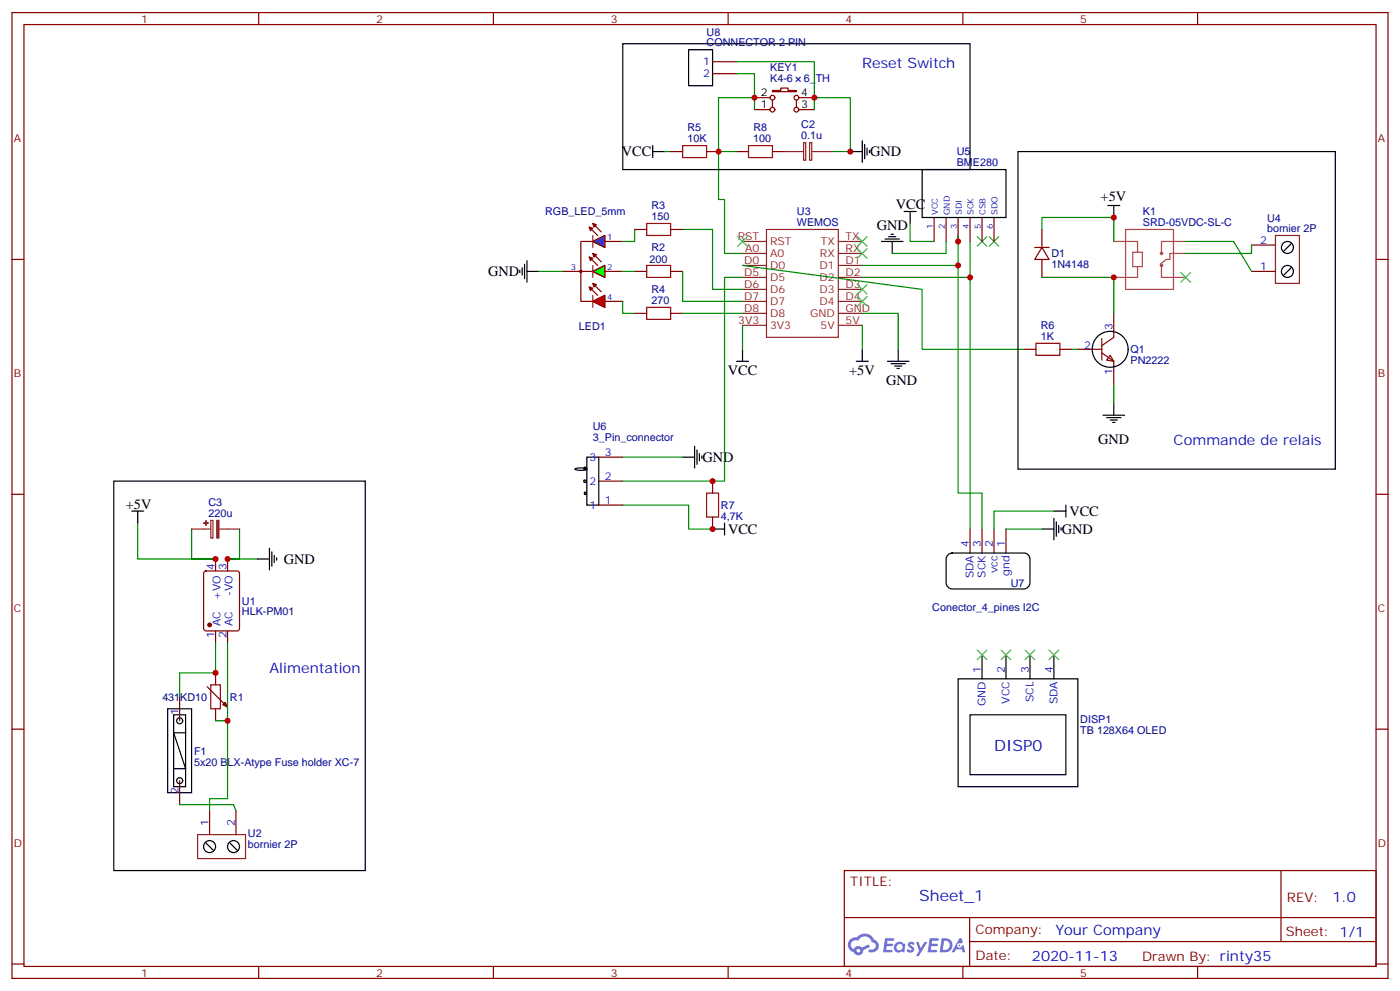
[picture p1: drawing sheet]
<svg xmlns="http://www.w3.org/2000/svg" width="412mm" height="292mm" viewBox="0 0 412 292" stroke-linecap="round" stroke-linejoin="round" font-family="sans-serif">
<g fill="none" stroke="#870000" stroke-width=".35">
<path d="M3.5 3.7h405.4v284.3h-405.4zM7.1 7.2h398.2v277.3h-398.2zM76.2 3.7v3.5M145.3 3.7v3.5M214.5 3.7v3.5M283.6 3.7v3.5M352.8 3.7v3.5M3.5 76.4h3.6M405.3 76.4h3.6M3.5 145.5h3.6M405.3 145.5h3.6M3.5 214.7h3.6"/>
<path d="M405.3 214.7h3.6M248.7 256.3h156.6v28.2h-156.6zM377.3 256.3v20.9M248.7 270.1h156.5M285.6 277.2h119.6M285.6 270.1v14.2M3.5 283.8h3.6M76.2 284.5v3.5M145.3 284.5v3.5M214.5 284.5v3.5M283.6 284.5v3.5M352.8 284.5v3.5"/>
<path d="M405.3 283.8h3.6"/>
</g>
<g fill="#5487ff">
<path d="M267.7 277.5a1.22 1.22 0 0 1 1.7 .2l-.4 .6a.47 .47 0 0 0-.3-.4 .47 .47 0 0 0-.5 .2l.1 .2a1.14 1.14 0 0 1 .8 1.8 1.14 1.14 0 0 1-1.9 0l-.2-.2 .5-.6 .7 .5a.29 .29 0 0 0 .3-.3 .29 .29 0 0 0-.2-.3 1.04 1.04 0 0 1-.6-1.7z"/>
<path d="M260.7 276.2h2.4l.3 .2-.2 .5-1.8 .1-.1 .8h1.5l.3 .4-.3 .4h-1.6l-.2 1.1h1.7l.2 .3-.2 .3-2.6 .1z"/>
<path d="M273.8 276.2h2.4l.3 .2-.1 .5-1.8 .1-.2 .8h1.6l.3 .4-.4 .4-1.6-.1-.1 1.1 1.7 .1 .2 .3-.2 .3-2.6 .1z"/>
<path d="M282.6 276.2h.7l.3 1.3-.6 .3a.69 .69 0 0 0-1 .3 .69 .69 0 0 0 .4 .9 .69 .69 0 0 0 .9-.6l.5-.2 .6 2.2h-.8l-.2-.9h-1.8l-.5 .9h-.8z"/>
<path d="M269.8 277.3h.8l.6 1.8 1.1-1.8h.9l-2.6 4.2h-.8l.9-1.5z"/>
<path d="M277.4 276.2l-.6 4.2h1.3a2.11 2.11 0 0 0 2.5-2.1 2.11 2.11 0 0 0-2.5-2.1zM278.1 277a1.39 1.39 0 0 1 1.7 1.4 1.39 1.39 0 0 1-1.8 1.2h-.3z"/>
<path d="M263.7 277.8a1.54 1.54 0 0 0-.1 2.2 1.54 1.54 0 0 0 2.2 .1l.6 .3 .3-2.3-.2-.3h-.4a1.49 1.49 0 0 0-2.4 0zM264 278.8a.94 .94 0 0 1 1.8 0 .94 .94 0 0 1-1.8 0z"/>
<path d="M250.4 276.6a2.18 2.18 0 0 0 1.1 3.7 1.44 1.44 0 0 0 1.6 .9 1.44 1.44 0 0 0 1.2-1.4l2-1.1-.5-.7-1.9 1a1.47 1.47 0 0 0-2.4 .4 1.39 1.39 0 0 1-.7-1.9 1.39 1.39 0 0 1 2-.5 2.12 2.12 0 0 1 2.2-1.3 2.12 2.12 0 0 1 1.9 1.7 1.14 1.14 0 0 1 1.1 1.4 1.14 1.14 0 0 1-1.7 .7 .43 .43 0 0 0-.5 .4 .43 .43 0 0 0 .4 .5 1.98 1.98 0 0 0 2.5-1.2 1.98 1.98 0 0 0-1.2-2.6 3.1 3.1 0 0 0-5.3-.6l-.9 .1zM252.3 279.9a.55 .55 0 0 1 1.1 0 .55 .55 0 0 1-1.1 0z"/>
<circle cx="282.6" cy="278.3" r=".26"/>
</g>
<g fill="none" stroke="#870000" stroke-width=".35">
<path d="M169.3 79.9h5.3M174.6 71.1h-3.5v17.6h3.5M60.2 168.3l.5-.2h9.1l.7 .4 .1 16.5-.5 .7h-9.4l-.7-.4v-16.5zM63.5 164.6v3.5M67 164.6v3.5M63.5 185.7v3.6M63.5 198.1v3.5M67 185.7v3.6M52.9 205.1v7.1M61 202.2l5.3 5.3M63.5 208.7v3.5M52.9 229.8v7.1"/>
<path d="M61.7 238.7v7M69.5 238.7v7"/>
</g>
<g fill="#870000" stroke="#870000" stroke-width=".35">
<path d="M66.3 206.8l.7 1.4-1.4-.7z"/>
<circle cx="61.7" cy="184" r=".53"/>
</g>
<path d="M62.1 201.6h2.8v7.1h-2.8z" fill="none" stroke="#a10000" stroke-width=".35"/>
<g fill="none" stroke="#000" stroke-width=".35">
<path d="M217 106.4h3.5M218.7 102.8v3.6M261.4 106.4h6.4M262.5 107.1h4.2M263.5 107.8h2.1M264.2 108.5h.7M264.6 102.8v3.6M75.8 164.6h3.6M79.4 161.4v6.3M80.1 162.5v4.2M80.8 163.5v2.1M81.5 164.2v.7"/>
<path d="M49.4 208.7h7v24.7h-7zM51.2 210.4h3.5v21.2h-3.5zM54.7 215.7h-3.5l3.5 10.6h-3.5M60.7 248.2l2.1 2.1M67.7 248.2l2.1 2.1"/>
<circle cx="52.9" cy="212.2" r=".88"/>
<circle cx="52.9" cy="229.8" r=".88"/>
<circle cx="61.7" cy="249.2" r="1.76"/>
<circle cx="68.8" cy="249.2" r="1.76"/>
</g>
<path d="M254 92.3h10.6v10.5M40.6 154v10.6h22.9h-7.1v-8.8M70.6 155.8v8.8h-3.6h8.8M67 189.3v22.9h-3.5M67 212.2v22.9h-5.3v3.6M52.9 236.9h15.9l.7 1.8" fill="none" stroke="#008700" stroke-width=".35"/>
<g fill="none" stroke="#8c2424" stroke-width=".35">
<path d="M174.6 69.3v3.5M174.6 78.1v3.6M174.6 71.1l3.6-1.8v3.5zM174.6 79.9l3.6-1.8v3.6zM218.7 78.1h7.1M218.7 74.6h7.1M218.7 71.1h7.1M225.8 67.6h21.1v31.7h-21.1zM246.9 78.1h7.1M246.9 74.6h7.1M246.9 71.1h7.1M174.6 88.7l3.6-1.7v3.5z"/>
<path d="M174.6 87v3.5M218.7 95.8h7.1M218.7 92.3h7.1M218.7 88.7h7.1M218.7 85.2h7.1M218.7 81.7h7.1M246.9 95.8h7.1M246.9 92.3h7.1M246.9 88.7h7.1M246.9 85.2h7.1M246.9 81.7h7.1M58.2 245.7h14.1v7.1h-14.1z"/>
</g>
<path d="M174.6 88.7l3.6-1.7v3.5z" fill="#f00" stroke="#870000" stroke-width=".35"/>
<path d="M174.6 79.9l3.6-1.8v3.6z" fill="#0f0" stroke="#870000" stroke-width=".35"/>
<path d="M174.6 71.1l3.6-1.8v3.5z" fill="#00f" stroke="#870000" stroke-width=".35"/>
<g fill="#870000" stroke="#870000" stroke-width=".35">
<path d="M173.6 66.9l1 .3-.7 .7z"/>
<path d="M174.6 65.8l1.1 .3-.7 .8z"/>
<path d="M173.6 75.7l1 .3-.7 .7z"/>
<path d="M174.6 74.6l1.1 .4-.7 .7z"/>
<path d="M173.6 84.5l1 .3-.7 .7z"/>
<path d="M174.6 83.4l1.1 .4-.7 .7z"/>
</g>
<g fill="none" stroke="#870000" stroke-width=".35">
<path d="M222.2 32.3h4.6M222.2 28.8h4.6M227.5 26.6h2.5v-.7h2.1v.7h2.5v.4h-7.1zM227.5 29.5v2.1M234.6 29.5v2.1M235.3 32.3h4.6M235.3 28.8h4.6M165.8 79.9h3.5M173.6 66.9l2.4 2.4M173.6 75.7l2.4 2.4M174.6 65.8l2.5 2.5M174.6 74.6l2.5 2.5"/>
<path d="M178.2 79.9h5.2M178.2 71.1h5.2M187 67.6h3.5M197.6 67.6h3.5M304.8 72.8h4.2M306.9 72.8l2.1 3.6h-4.2zM306.9 67.6v5.2M306.9 76.4v5.3M368.7 79.9h7M368.7 72.1h7M173.6 84.5l2.4 2.5M174.6 83.4l2.5 2.5"/>
<path d="M178.2 88.7h5.2"/>
<circle cx="227.5" cy="28.8" r=".71"/>
<circle cx="227.5" cy="32.3" r=".71"/>
<circle cx="234.6" cy="28.8" r=".71"/>
<circle cx="234.6" cy="32.3" r=".71"/>
</g>
<circle cx="171.1" cy="79.9" r=".35" fill="none" stroke="#900" stroke-width=".35"/>
<g fill="none" stroke="#000" stroke-width=".35">
<path d="M192.3 44.6h3.5M192.3 42.9v3.5M250.5 44.6h3.5M254 41.5v6.3M254.7 42.5v4.2M255.4 43.6v2.1M256.1 44.3v.7M153.1 79.6v.7M153.8 78.8v2.2M154.5 77.8v4.2M155.2 79.9h3.5M155.2 76.7v6.4"/>
<path d="M259.6 71.1h6.4M260.7 70.4h4.2M261.8 69.7h2.1M262.5 69h.7M262.8 71.1v3.5M266.3 62.3h3.6M268.1 62.3v3.5M326.3 60.5h3.5M328.1 60.5v3.5M380.3 78.8l-2.1 2.2M380.3 71.8l-2.1 2.1M252.2 106.4h3.6"/>
<path d="M254 102.8v3.6M38.8 150.5h3.5M40.6 150.5v3.5"/>
<circle cx="379.2" cy="72.8" r="1.76"/>
<circle cx="379.2" cy="79.9" r="1.76"/>
</g>
<path d="M195.8 44.6h1.8M158.7 79.9h7.1M187 67.6v3.5h-3.6M201.1 67.6h8.8v17.6h8.8M218.7 95.8v7M254 95.8v7M63.5 189.3v8.8h-10.6v7" fill="none" stroke="#008700" stroke-width=".35"/>
<g fill="none" stroke="#3c3" stroke-width=".35">
<path d="M217.3 69.7l2.8 2.8M220.1 69.7l-2.8 2.8M252.6 73.2l2.8 2.8M252.6 69.7l2.8 2.8M255.4 73.2l-2.8 2.8M255.4 69.7l-2.8 2.8M287.9 69.7l2.8 2.8M290.7 69.7l-2.8 2.8M291.4 69.7l2.8 2.8M294.2 69.7l-2.8 2.8M252.6 83.8l2.8 2.8M252.6 87.3l2.8 2.8"/>
<path d="M255.4 83.8l-2.8 2.8M255.4 87.3l-2.8 2.8"/>
</g>
<path d="M231.1 44.6h5.6M236.7 42h.6v5.2h-.6zM238.5 42h.6v5.2h-.6zM239.2 44.6h6M375.7 69.3h7.1v14.1h-7.1z" fill="none" stroke="#8c2424" stroke-width=".35"/>
<path d="M190.5 65.8h7.1v3.5h-7.1z" fill="none" stroke="#a10000" stroke-width=".35"/>
<path d="M327 104.6l1.1 1.8-2.1-.4z" fill="#fff" stroke="#870000" stroke-width=".35"/>
<g fill="none" stroke="#870000" stroke-width=".35">
<path d="M209.9 18.2h7.1M209.9 21.7h7.1M197.6 44.6h3.5M208.1 44.6h3.6M217 44.6h3.5M227.5 44.6h3.6M187 79.9h3.5M197.6 79.9h3.5M275.2 64v7.1M278.7 64v7.1M282.2 64v7.1M285.8 64v7.1"/>
<path d="M289.3 64v7.1M292.8 64v7.1M187 92.3h3.5M197.6 92.3h3.5M324.6 99.7v6.3M328.1 92.3v7l-3.5 2.5M301.6 102.8h3.6M312.2 102.8h3.5M317.5 102.8h7.1M324.6 103.9l3.5 2.5v7M176.4 134.6h7M176.4 141.6h7"/>
<path d="M176.4 148.7h7M209.9 141.6v3.6M209.9 152.2v3.6M285.8 155.8v7M289.3 155.8v7M292.8 155.8v7M296.3 155.8v7"/>
</g>
<g fill="none" stroke="#000" stroke-width=".35">
<path d="M183.4 12.9h102.4v37h-102.4zM202.8 14.6h7.1v10.6h-7.1zM271.6 49.9h24.7v14.1h-24.7zM299.9 44.6h93.4v93.5h-93.4zM328.1 118.7v3.5M169.4 138a5.1 5.1 0 0 1 3.5 .1 4.6 4.6 0 0 1-3.6 0zM172.7 137.8l-.2-.2-.5 .2 .2 .5h.3l.2-.2M172.9 134.6h3.5v14.1h-3.5zM201.1 134.6h3.5M204.6 131.4v6.4M205.3 132.5v4.2M206 133.5v2.1"/>
<path d="M206.7 134.2v.7M324.9 122.2h6.4M326 122.9h4.2M327 123.6h2.1M327.7 124.4h.7M33.5 141.6h74.1v114.7h-74.1zM172.7 145.1l-.4-.2-.2 .2 .2 .4 .4-.1M172.8 141.6l-.2-.3h-.5l-.1 .5 .1 .2h.6l.1-.4M209.9 155.8h3.5M213.4 154v3.5M306.9 155.8h3.5M310.4 150.5h3.6"/>
<path d="M310.4 152.6v6.3M311.1 153.6v4.3M311.9 154.7v2.1M312.6 155.4v.7M314 148.7v3.5M279.3 163.3l1.2-.5h21.1a1.76 1.76 0 0 1 1.8 1.8v7a1.89 1.89 0 0 1-1.8 1.8h-21.1a1.89 1.89 0 0 1-1.8-1.8v-7zM282.2 199.8h35.3v31.8h-35.3zM289.3 192.8v7M296.3 192.8v7M303.4 192.8v7M310.4 192.8v7M285.8 210.4h28.2v17.7h-28.2z"/>
<circle cx="327" cy="102.8" r="5.3"/>
</g>
<g fill="none" stroke="#008700" stroke-width=".35">
<path d="M217 18.2h22.9v10.6M217 21.7h5.2v7.1M222.2 32.3v-3.5h-10.5v15.8h5.3M239.9 28.8h10.6v15.8h-5.3M239.9 28.8v3.5M211.7 44.6v14.1h1.7v15.9h5.3M183.4 79.9h3.6M201.1 79.9v8.8h17.6M218.7 78.1l52.9 7.1v17.6h30M268.1 65.8v5.3h7.1M278.7 71.1v3.5h-15.9M282.2 69.3v8.8h-28.2"/>
<path d="M282.2 78.1v67.1h7.1v10.6M285.8 71.1v10.6h-31.8M306.9 67.6v-3.6h21.2v7.1M349.2 71.1h14.2l5.3 8.8M368.7 72.1v2.5h-19.5M183.4 88.7v3.6h3.6M201.1 92.3h17.6M218.7 81.7h-5.3v59.9h-30M285.8 81.7v74.1M306.9 81.7h21.2v10.6M315.7 102.8h1.8M328.1 113.4v5.3"/>
<path d="M183.4 134.6h17.7M183.4 148.7h19.4v7.1h7.1M296.3 155.8h10.6M310.4 150.5h-17.6v5.3"/>
</g>
<g fill="none" stroke="#a64a4a" stroke-width=".35">
<path d="M328.1 71.1h7v3.2M331.6 67.6h14.1v17.6h-14.1zM333.7 74.3h2.8v4.2h-2.8zM335.1 78.5v3.2h-7M342.1 78.1v3.6h3.6M345.7 71.1h-3.6v3.5M345.7 74.6h-1.1v1.8h-1.1l-1.7 1.4M345.8 71.1h3.4M345.8 74.6h3.4M345.8 81.7h3.4"/>
<circle cx="342.1" cy="78.1" r=".35"/>
<circle cx="342.1" cy="74.6" r=".35"/>
</g>
<path d="M201.1 42.9h7v3.5h-7zM220.5 42.9h7v3.5h-7zM190.5 78.1h7.1v3.6h-7.1zM190.5 90.5h7.1v3.5h-7.1zM305.2 101.1h7v3.5h-7zM208.1 145.2h3.6v7h-3.6z" fill="none" stroke="#a10000" stroke-width=".35"/>
<path d="M347.8 80.3l2.9 2.8M350.7 80.3l-2.9 2.8M287.9 191.4l2.8 2.8M290.7 191.4l-2.8 2.8M294.9 191.4l2.8 2.8M297.7 191.4l-2.8 2.8M302 191.4l2.8 2.8M304.8 191.4l-2.8 2.8M309 191.4l2.9 2.8M311.9 191.4l-2.9 2.8" fill="none" stroke="#3c3" stroke-width=".35"/>
<path d="M56.4 155.8h5.7M62.1 153.2h.6v5.2h-.6zM64.6 155.8h6" fill="none" stroke="#8c2424" stroke-width=".35"/>
<g fill="#8c2424" stroke="#8c2424" stroke-width=".35">
<path d="M63.9 153.2h.6v5.2h-.6z"/>
<path d="M60.7 153.3v1.4z"/>
<path d="M60 154h1.4z"/>
</g>
<g fill="#c00">
<circle cx="63.5" cy="198.1" r=".88"/>
<circle cx="67" cy="212.2" r=".88"/>
<circle cx="63.5" cy="164.6" r=".88"/>
<circle cx="67" cy="164.6" r=".88"/>
<circle cx="328.1" cy="64" r=".88"/>
<circle cx="328.1" cy="81.7" r=".88"/>
<circle cx="222.3" cy="28.8" r=".88"/>
<circle cx="239.9" cy="28.8" r=".88"/>
<circle cx="250.5" cy="44.6" r=".88"/>
<circle cx="209.9" cy="155.8" r=".88"/>
<circle cx="209.9" cy="141.6" r=".88"/>
<circle cx="282.2" cy="71.1" r=".88"/>
<circle cx="282.2" cy="78.1" r=".88"/>
<circle cx="285.8" cy="81.7" r=".88"/>
<circle cx="211.7" cy="44.6" r=".88"/>
</g>
<g font-size="4.6" fill="#00f">
<text x="292.8" y="221">DISP0</text>
<text x="270.8" y="265.3">Sheet_1</text>
</g>
<g font-size="4.2" fill="#00f">
<text x="254" y="19.9">Reset Switch</text>
<text x="345.7" y="131.1">Commande de relais</text>
<text x="79.4" y="198.1">Alimentation</text>
<text x="392.5" y="265.6">1.0</text>
<text x="310.9" y="275.1">Your Company</text>
<text x="304" y="282.9">2020-11-13</text>
</g>
<g font-size="4.2">
<text x="183.2" y="46">VCC</text>
<text x="256.3" y="46">GND</text>
<text x="324.2" y="59.3">+5V</text>
<text x="263.9" y="61.6">VCC</text>
<text x="258.2" y="67.8">GND</text>
<text x="143.8" y="81.3">GND</text>
<text x="214.4" y="110.3">VCC</text>
<text x="250.1" y="110.3">+5V</text>
<text x="261.1" y="113.4">GND</text>
<text x="323.5" y="130.7">GND</text>
<text x="206.9" y="136">GND</text>
<text x="37" y="149.8">+5V</text>
<text x="315" y="151.9">VCC</text>
<text x="214.5" y="157.2">VCC</text>
<text x="312.7" y="157.2">GND</text>
<text x="83.6" y="166">GND</text>
</g>
<g font-size="3.9" fill="#800">
<text x="250.5" y="260.9">TITLE:</text>
<text x="379.1" y="265.6">REV:</text>
<text x="287.4" y="275.1">Company:</text>
<text x="378.7" y="275.7">Sheet: 1/1</text>
<text x="287.4" y="282.8">Date:</text>
<text x="336.4" y="282.8">Drawn By: rinty35</text>
</g>
<g font-size="3.2" fill="#800">
<text x="41.6" y="6.7">1</text>
<text x="110.8" y="6.7">2</text>
<text x="179.9" y="6.7">3</text>
<text x="249.1" y="6.7">4</text>
<text x="318.2" y="6.7">5</text>
<text x="4.1" y="41.8">A</text>
<text x="405.9" y="41.8">A</text>
<text x="4.1" y="110.9">B</text>
<text x="405.9" y="110.9">B</text>
<text x="4.1" y="180.1">C</text>
<text x="405.9" y="180.1">C</text>
<text x="4.1" y="249.2">D</text>
<text x="405.9" y="249.2">D</text>
<text x="41.6" y="287.5">1</text>
<text x="110.8" y="287.5">2</text>
<text x="179.9" y="287.5">3</text>
<text x="249.1" y="287.5">4</text>
<text x="318.2" y="287.5">5</text>
</g>
<g font-size="3.2" fill="#000080">
<text x="208.2" y="10.5">U8</text>
<text x="208.1" y="13.6">CONNECTOR 2 PIN</text>
<text x="226.9" y="20.8">KEY1</text>
<text x="226.9" y="24.1">K4-6</text>
<text x="236.7" y="24.1">6_TH</text>
<text x="202.5" y="41.8">10K</text>
<text x="202.5" y="38.6">R5</text>
<text x="221.9" y="41.8">100</text>
<text x="221.9" y="38.6">R8</text>
<text x="236" y="40.9">0.1u</text>
<text x="236" y="37.7">C2</text>
<text x="281.8" y="45.7">U5</text>
<text x="281.8" y="48.9">BME280</text>
<text x="160.6" y="63.4">RGB_LED_5mm</text>
<text x="191.9" y="64.7">150</text>
<text x="191.9" y="61.5">R3</text>
<text x="234.7" y="63.2">U3</text>
<text x="336.7" y="63.3">K1</text>
<text x="373.2" y="65.3">U4</text>
<text x="234.7" y="66.4">WEMOS</text>
<text x="336.7" y="66.5">SRD-05VDC-SL-C</text>
<text x="373.2" y="68.3">bornier 2P</text>
<text x="191.3" y="77.5">200</text>
<text x="191.9" y="73.9">R2</text>
<text x="309.7" y="75.7">D1</text>
<text x="309.7" y="79">1N4148</text>
<text x="191.9" y="89.4">270</text>
<text x="191.9" y="86.2">R4</text>
<text x="170.5" y="97.2">LED1</text>
<text x="306.6" y="100">1K</text>
<text x="306.6" y="96.8">R6</text>
<text x="333" y="107.2">PN2222</text>
<text x="333" y="104">Q1</text>
<text x="174.6" y="129.9">3_Pin_connector</text>
<text x="174.6" y="126.7">U6</text>
<text x="61.4" y="149">C3</text>
<text x="212.4" y="149.8">R7</text>
<text x="61.4" y="152.2">220u</text>
<text x="212.4" y="153">4,7K</text>
<text x="297.8" y="172.8">U7</text>
<text x="71.3" y="178.1">U1</text>
<text x="274.6" y="179.7">Conector_4_pines I2C</text>
<text x="71.3" y="181">HLK-PM01</text>
<text x="47.8" y="206.3">431KD10</text>
<text x="67.7" y="206.3">R1</text>
<text x="318.2" y="212.9">DISP1</text>
<text x="318.2" y="216.1">TB 128X64 OLED</text>
<text x="57.1" y="225.4">5x20 BLX-Atype Fuse holder XC-7</text>
<text x="57.1" y="222.1">F1</text>
<text x="73" y="249.7">bornier 2P</text>
<text x="73" y="246.5">U2</text>
</g>
<g font-size="3.2" fill="#00f">
<text x="207.2" y="19.2">1</text>
<text x="207.2" y="22.8">2</text>
<text x="371.2" y="71.8">2</text>
<text x="371.2" y="79.6">1</text>
<text x="327.7" y="97.2" transform="rotate(-90 327.7 97.2)">3</text>
<text x="319.4" y="102.8">2</text>
<text x="327.7" y="110.5" transform="rotate(-90 327.7 110.5)">1</text>
<text x="173.7" y="135.6">3</text>
<text x="178.2" y="134.2">3</text>
<text x="173.7" y="142.7">2</text>
<text x="178.2" y="141.3">2</text>
<text x="173.7" y="149.8">1</text>
<text x="178.2" y="148.3">1</text>
<text x="285.4" y="161" transform="rotate(-90 285.4 161)">4</text>
<text x="288.9" y="161" transform="rotate(-90 288.9 161)">3</text>
<text x="292.5" y="161" transform="rotate(-90 292.5 161)">2</text>
<text x="296" y="161" transform="rotate(-90 296 161)">1</text>
<text x="63.1" y="167.9" transform="rotate(-90 63.1 167.9)">4</text>
<text x="66.7" y="167.9" transform="rotate(-90 66.7 167.9)">3</text>
<text x="286.8" y="170.3" transform="rotate(-90 286.8 170.3)">SDA</text>
<text x="290.3" y="170.1" transform="rotate(-90 290.3 170.1)">SCK</text>
<text x="293.9" y="168.7" transform="rotate(-90 293.9 168.7)">vcc</text>
<text x="297.4" y="169.5" transform="rotate(-90 297.4 169.5)">gnd</text>
<text x="64.9" y="176.7" transform="rotate(-90 64.9 176.7)">+VO</text>
<text x="68.4" y="175.5" transform="rotate(-90 68.4 175.5)">-VO</text>
<text x="64.9" y="184.4" transform="rotate(-90 64.9 184.4)">AC</text>
<text x="68.4" y="184.4" transform="rotate(-90 68.4 184.4)">AC</text>
<text x="63.1" y="187.9" transform="rotate(-90 63.1 187.9)">1</text>
<text x="66.7" y="187.9" transform="rotate(-90 66.7 187.9)">2</text>
<text x="288.9" y="198.1" transform="rotate(-90 288.9 198.1)">1</text>
<text x="296" y="198.1" transform="rotate(-90 296 198.1)">2</text>
<text x="303" y="198.1" transform="rotate(-90 303 198.1)">3</text>
<text x="310.1" y="198.1" transform="rotate(-90 310.1 198.1)">4</text>
<text x="290.3" y="207.8" transform="rotate(-90 290.3 207.8)">GND</text>
<text x="297.4" y="207.2" transform="rotate(-90 297.4 207.2)">VCC</text>
<text x="304.4" y="206.7" transform="rotate(-90 304.4 206.7)">SCL</text>
<text x="311.5" y="207.3" transform="rotate(-90 311.5 207.3)">SDA</text>
<text x="52.6" y="210.4" transform="rotate(-90 52.6 210.4)">1</text>
<text x="52.6" y="233.6" transform="rotate(-90 52.6 233.6)">2</text>
<text x="61.4" y="243.2" transform="rotate(-90 61.4 243.2)">1</text>
<text x="69.1" y="243.2" transform="rotate(-90 69.1 243.2)">2</text>
</g>
<g font-size="3.2">
<text x="224.1" y="28.4">2</text>
<text x="236" y="28.4">4</text>
<text x="224.1" y="31.9">1</text>
<text x="236" y="31.9">3</text>
</g>
<g font-size="3.2" fill="#8d2323">
<text x="217.3" y="70.7">RST</text>
<text x="249.1" y="70.7">TX</text>
<text x="219.2" y="77.8">D0</text>
<text x="219.5" y="74.3">A0</text>
<text x="226.8" y="75.7">A0</text>
<text x="226.8" y="72.1">RST</text>
<text x="241.5" y="75.7">RX</text>
<text x="241.8" y="72.1">TX</text>
<text x="249.1" y="77.8">D1</text>
<text x="249.1" y="74.3">RX</text>
<text x="219.2" y="81.3">D5</text>
<text x="226.8" y="82.7">D5</text>
<text x="226.8" y="79.2">D0</text>
<text x="241.4" y="82.7">D2</text>
<text x="241.4" y="79.2">D1</text>
<text x="249.1" y="81.3">D2</text>
<text x="219.2" y="88.4">D7</text>
<text x="219.2" y="84.8">D6</text>
<text x="226.8" y="89.8">D7</text>
<text x="226.8" y="86.3">D6</text>
<text x="241.4" y="89.8">D4</text>
<text x="241.4" y="86.3">D3</text>
<text x="249.1" y="88.4">D4</text>
<text x="249.1" y="84.8">D3</text>
<text x="217.5" y="95.4">3V3</text>
<text x="219.2" y="91.9">D8</text>
<text x="226.8" y="93.3">D8</text>
<text x="238.6" y="93.3">GND</text>
<text x="249.1" y="95.4">5V</text>
<text x="249.1" y="91.9">GND</text>
<text x="226.8" y="96.8">3V3</text>
<text x="241.7" y="96.8">5V</text>
</g>
<g font-size="2.5" fill="#00f">
<text x="276.2" y="63.3" transform="rotate(-90 276.2 63.3)">VCC</text>
<text x="279.8" y="63.3" transform="rotate(-90 279.8 63.3)">GND</text>
<text x="283.3" y="63.3" transform="rotate(-90 283.3 63.3)">SDI</text>
<text x="286.8" y="63.3" transform="rotate(-90 286.8 63.3)">SCK</text>
<text x="290.3" y="63.3" transform="rotate(-90 290.3 63.3)">CSB</text>
<text x="293.9" y="63.3" transform="rotate(-90 293.9 63.3)">SDO</text>
<text x="178.9" y="70.7">1</text>
<text x="274.8" y="67.4" transform="rotate(-90 274.8 67.4)">1</text>
<text x="278.3" y="67.4" transform="rotate(-90 278.3 67.4)">2</text>
<text x="281.9" y="67.4" transform="rotate(-90 281.9 67.4)">3</text>
<text x="285.4" y="67.4" transform="rotate(-90 285.4 67.4)">4</text>
<text x="288.9" y="67.4" transform="rotate(-90 288.9 67.4)">5</text>
<text x="292.5" y="67.4" transform="rotate(-90 292.5 67.4)">6</text>
<text x="168.1" y="79.6">3</text>
<text x="178.9" y="79.6">2</text>
<text x="178.9" y="88.4">4</text>
</g>
</svg>
